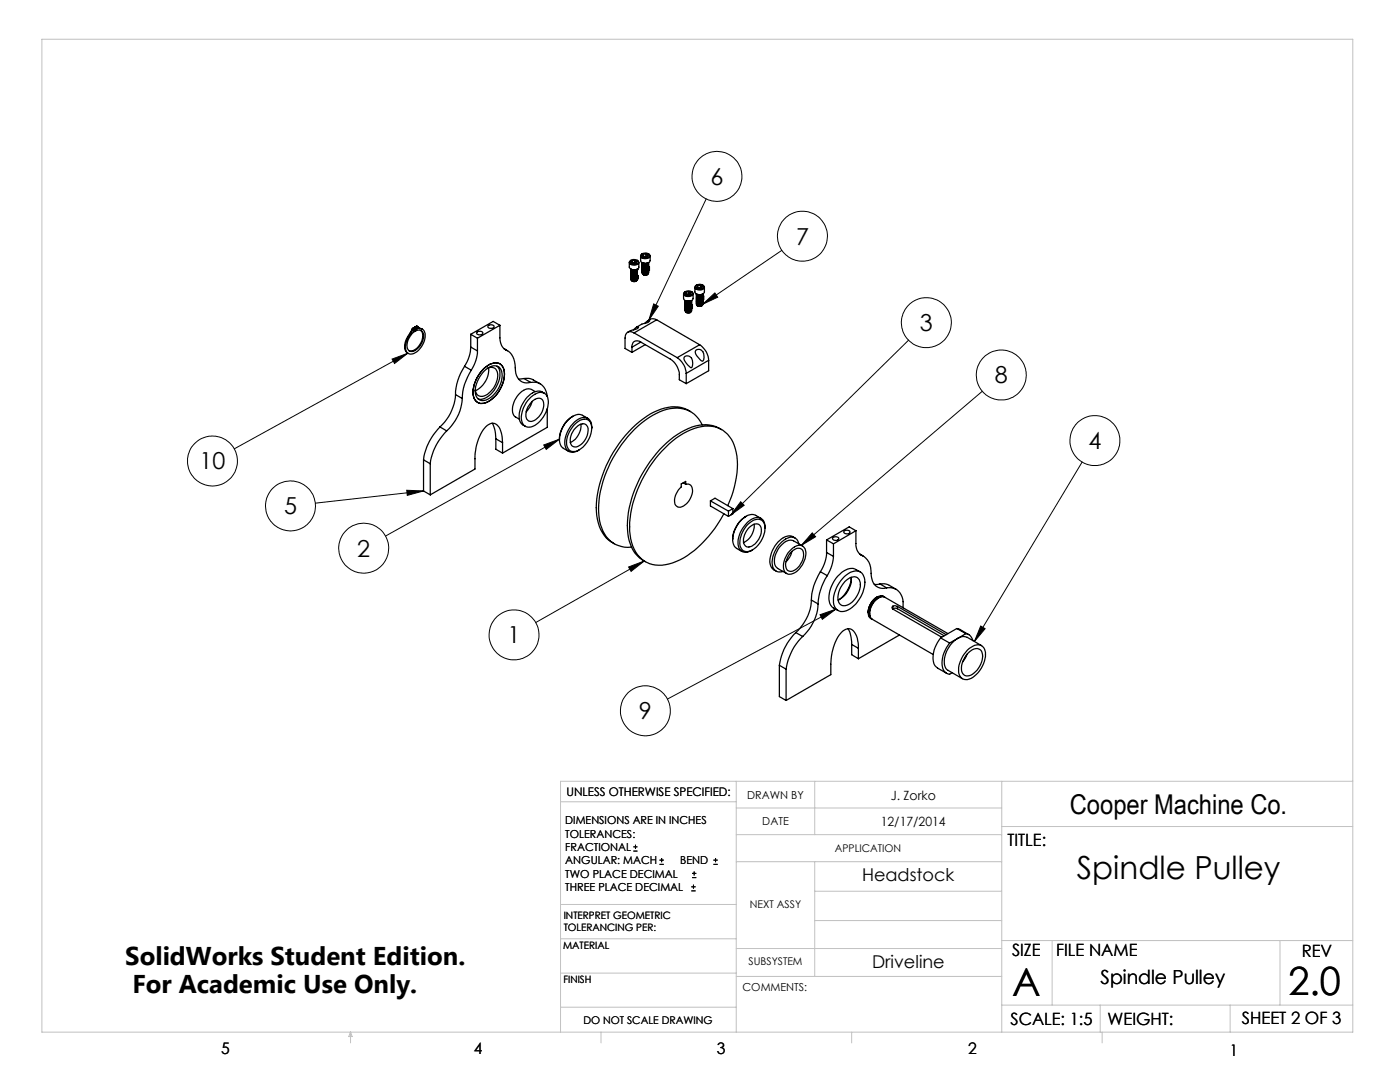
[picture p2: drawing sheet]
<svg xmlns="http://www.w3.org/2000/svg" width="279mm" height="216mm" viewBox="0 0 279 216" stroke-linecap="round" stroke-linejoin="round" font-family="sans-serif">
<g fill="none" stroke="#000" stroke-width=".2">
<path d="M140.9 39.7l-11.4 24.2M156 50l-15.8 10.7M78.2 71.6l3.2-1.1-2.7 2zM81.4 70.5l-34.7 19.1M130.5 60.6l.9 .5-1.9 2.8zM140.2 60.7l2.5-2.2 .5 .8zM181.3 67.9l-35.5 34.9M196 78.1l-36.1 30.7M81.2 97.8l3.3 .2-3.2 .8zM84.5 98l-21.6 2.4M108.5 88.8l3.2-1.2-2.7 2.1zM111.7 87.6l-34.8 19.4"/>
<path d="M216 92.2l-21.5 35.8M125.4 113.1l3.2-1.2-2.7 2.1zM128.6 111.9l-21.7 12.3M147.8 100.1l.7 .7-2.7 2zM162.1 106.3l.7 .8-2.9 1.7zM163.7 122.7l3.1-1.1-2.7 2zM166.8 121.6l-33.6 17.9M195.7 124.9l.9 .5-2.1 2.6zM126.4 169.8h.8M126.4 169h.8M126.8 168.6v.8M131.6 172.5h.9"/>
<path d="M131.6 171.6h.9M132 171.2v.8M138 177.8h.8M138 177h.8M138.1 175.1h.9M138.1 174.3h.9M138.4 176.5v.8M138.5 173.9v.8M142.4 172.5h.8M142.4 171.6h.8M142.8 171.2v.8"/>
<circle cx="143.1" cy="35.2" r="5"/>
<circle cx="160.1" cy="47.1" r="5"/>
<circle cx="184.9" cy="64.4" r="5"/>
<circle cx="199.8" cy="74.8" r="5"/>
<circle cx="42.4" cy="92" r="5"/>
<circle cx="218.5" cy="87.9" r="5"/>
<circle cx="58" cy="101" r="5"/>
<circle cx="72.6" cy="109.4" r="5"/>
<circle cx="102.6" cy="126.7" r="5"/>
<circle cx="128.8" cy="141.8" r="5"/>
</g>
<g fill="none" stroke="#c0c0c0" stroke-width=".2">
<path d="M8.4 7.8h261.6v198.2h-261.6zM111.9 160h35M146.9 155.9v50.1M162.6 155.9v10.6M199.9 155.9v50.1M270 155.9h-158.1v50.1M146.9 166.5h53M146.9 161.2h53M146.9 171.9h53M162.6 171.9v22.9M162.6 177.8h37.3M199.9 164.9h70.1"/>
<path d="M111.9 194.2h35M111.9 187.3h35M111.9 180.5h35M146.9 189.3h53M146.9 194.8h53M162.6 183.7h37.3M199.9 187.7h70.1M210 187.7v12.9M255.4 187.7v12.9M70 206v2.1M70 206l.3 .8h-.7zM111.9 201h35"/>
<path d="M119.9 206v2.1M170 206v2.1M199.9 200.6h70.1M219.6 200.6v5.4M220 206v2.1M245.5 200.6v5.4"/>
</g>
<path d="M130.5 60.6l.9 .5-1.9 2.8zM140.2 60.7l2.5-2.2 .5 .8zM147.8 100.1l.7 .7-2.7 2zM162.1 106.3l.7 .8-2.9 1.7zM195.7 124.9l.9 .5-2.1 2.6zM163.7 122.7l3.1-1.1-2.7 2zM81.2 97.8l3.3 .2-3.2 .8zM125.4 113.1l3.2-1.2-2.7 2.1zM108.5 88.8l3.2-1.2-2.7 2.1zM78.2 71.6l3.2-1.1-2.7 2z" fill="#000"/>
<g fill="none" stroke="#000" stroke-width=".25">
<path d="M125.6 52.4v.9a1.12 1.12 0 0 0 1.9 0v-.9M125.8 52.1a1.05 1.05 0 0 1 1.6 .1 .93 .93 0 0 1-.9 .5 .93 .93 0 0 1-.8-.5zM125.9 53.8h.1M125.9 55h.1M125.9 55.1h.1M125.9 55.2h.1M125.9 55.4h.1M125.9 55.5h.1M125.9 55.7h.1M125.9 53.7a.85 .85 0 0 0 1.3 0 .67 .67 0 0 1-.7 .5 .67 .67 0 0 1-.6-.5zM125.9 53.7a.75 .75 0 0 0 1.3 0M125.9 53.8a.71 .71 0 0 0 1.3 0"/>
<path d="M125.9 53.9a.69 .69 0 0 0 .6 .4 .69 .69 0 0 0 .7-.4M125.9 53.9a.71 .71 0 0 0 1.3 0M125.9 54a.69 .69 0 0 0 .6 .4 .69 .69 0 0 0 .7-.4M125.9 54.1a.75 .75 0 0 0 1.3 0M125.9 54.2a.69 .69 0 0 0 .6 .4 .69 .69 0 0 0 .7-.4M125.9 54.3a.75 .75 0 0 0 1.3 0M125.9 54.3a.67 .67 0 0 0 .6 .5 .67 .67 0 0 0 .7-.5M125.9 54.4a.75 .75 0 0 0 1.3 0M125.9 54.5a.69 .69 0 0 0 .6 .4 .69 .69 0 0 0 .7-.4 .69 .69 0 0 1-.7 .4 .69 .69 0 0 1-.6-.4zM125.9 54.6a.69 .69 0 0 0 .6 .4 .69 .69 0 0 0 .7-.4 .69 .69 0 0 1-.7 .4 .69 .69 0 0 1-.6-.4zM125.9 54.8a.69 .69 0 0 0 .6 .4 .69 .69 0 0 0 .7-.4M125.9 54.8a.71 .71 0 0 0 1.3 0"/>
<path d="M125.9 54.9a.69 .69 0 0 0 .6 .4 .69 .69 0 0 0 .7-.4M125.9 55a.75 .75 0 0 0 1.3 0M125.9 55a.69 .69 0 0 0 .6 .5 .69 .69 0 0 0 .7-.5M125.9 55.1a.71 .71 0 0 0 1.3 0M125.9 55.2a.69 .69 0 0 0 .6 .4 .69 .69 0 0 0 .7-.4M125.9 55.2a.71 .71 0 0 0 1.3 0M125.9 55.3a.69 .69 0 0 0 .6 .4 .69 .69 0 0 0 .7-.4M125.9 55.4a.71 .71 0 0 0 1.3 0M125.9 55.5a.69 .69 0 0 0 .6 .4 .69 .69 0 0 0 .7-.4M125.9 55.5a.71 .71 0 0 0 1.3 0M125.9 55.6a.69 .69 0 0 0 .6 .4 .69 .69 0 0 0 .7-.4M125.9 55.7a.71 .71 0 0 0 1.3 0"/>
<path d="M125.9 54.1h.1M125.9 54.2v.1M125.9 54.4h.1M125.9 55.7a.66 .66 0 0 0 .7 .5 .66 .66 0 0 0 .6-.5M126 51.9a.46 .46 0 0 0-.4 .5 .46 .46 0 0 0 .5 .4 1.02 1.02 0 0 0 1.4-.5l-.4-.4M126.1 53.8l.4 .1 .5-.1M126.1 56.1l.3 .1 .6-.1M126.2 52v.4M126.2 53.8h.7M126.4 52.5h-.1M126.4 52.5h.4M126.7 52h-.5"/>
<path d="M126.7 52l.4 .2-.2 .3-.5 .1-.4-.2 .2-.4M126.7 52.5h.1M126.7 52v.5M126.7 52.5h-.3M127.2 53.8h.1M127.2 55h.1M127.2 55.1h.1M127.2 55.2h.1M127.2 55.4h.1M127.2 55.5h.1M127.2 55.7h.1M127.2 54.1h.1"/>
<path d="M127.2 54.2v.1M127.2 54.4h.1M127.8 51.1v.9a1.09 1.09 0 0 0 2 0v-.9M128 50.8a1.05 1.05 0 0 1 1.6 .1 .9 .9 0 0 1-.8 .5 .9 .9 0 0 1-.8-.5zM128.2 53.2h.1M128.2 53.4h.1M128.2 53.5h.1M128.2 53.7h.1M128.2 53.8h.1M128.2 53.9h.1M128.2 52.4a.85 .85 0 0 0 1.2 0M128.2 52.4a.79 .79 0 0 0 1.2 0"/>
<path d="M128.2 52.4a.67 .67 0 0 0 .6 .5 .67 .67 0 0 0 .6-.5M128.2 52.5a.71 .71 0 0 0 .6 .4 .71 .71 0 0 0 .6-.4M128.2 52.6a.67 .67 0 0 0 .6 .4 .67 .67 0 0 0 .6-.4M128.2 52.6a.71 .71 0 0 0 .6 .4 .71 .71 0 0 0 .6-.4M128.2 52.7a.69 .69 0 0 0 .6 .5 .69 .69 0 0 0 .6-.5M128.2 52.8a.74 .74 0 0 0 1.2 0M128.2 52.9a.69 .69 0 0 0 .6 .4 .69 .69 0 0 0 .6-.4M128.2 53a.74 .74 0 0 0 1.2 0M128.2 53a.69 .69 0 0 0 .6 .4 .69 .69 0 0 0 .6-.4 .69 .69 0 0 1-.6 .4 .69 .69 0 0 1-.6-.4zM128.2 53.2a.69 .69 0 0 0 .6 .4 .69 .69 0 0 0 .6-.4M128.2 53.2a.74 .74 0 0 0 1.2 0M128.2 53.3a.69 .69 0 0 0 .6 .4 .69 .69 0 0 0 .6-.4"/>
<path d="M128.2 53.4a.71 .71 0 0 0 .6 .4 .71 .71 0 0 0 .6-.4M128.2 53.4a.69 .69 0 0 0 .6 .5 .69 .69 0 0 0 .6-.5M128.2 53.5a.71 .71 0 0 0 .6 .4 .71 .71 0 0 0 .6-.4M128.2 53.6a.69 .69 0 0 0 .6 .4 .69 .69 0 0 0 .6-.4M128.2 53.7a.71 .71 0 0 0 .6 .3 .71 .71 0 0 0 .6-.3M128.2 53.7a.69 .69 0 0 0 .6 .5 .69 .69 0 0 0 .6-.5M128.2 53.8a.71 .71 0 0 0 .6 .4 .71 .71 0 0 0 .6-.4M128.2 53.9a.69 .69 0 0 0 .6 .4 .69 .69 0 0 0 .6-.4M128.2 53.9a.71 .71 0 0 0 .6 .4 .71 .71 0 0 0 .6-.4M128.2 54a.69 .69 0 0 0 .6 .4 .69 .69 0 0 0 .6-.4M128.2 54.1a.74 .74 0 0 0 1.2 0M128.2 54.2a.69 .69 0 0 0 .6 .4 .69 .69 0 0 0 .6-.4"/>
<path d="M128.2 54.3a.74 .74 0 0 0 1.2 0M128.2 54.3a.67 .67 0 0 0 .6 .5 .67 .67 0 0 0 .6-.5M128.2 54.4a.74 .74 0 0 0 1.2 0M128.2 54.5a.71 .71 0 0 0 .6 .4 .71 .71 0 0 0 .6-.4M128.2 52.8h.1M128.2 52.9v.1M128.2 54.1h.1M128.2 54.2v.1M128.2 54.4h.1M128.2 50.6a.47 .47 0 0 0-.3 .5 .47 .47 0 0 0 .4 .4 .85 .85 0 0 0 1.4-.6l-.3-.3M128.3 52.5l.4 .1 .6-.1M128.3 54.8l.4 .1 .6-.1"/>
<path d="M128.4 52.5h.8M128.4 50.7v.4M128.6 51.2h.1zM128.9 51.2h-.2M128.9 50.7h-.5M128.9 50.7l.4 .2-.1 .3-.5 .1-.4-.3 .1-.3M128.9 50.7v.5M129.4 53.2h.1M129.4 53.4h.1M129.4 53.5h.1M129.4 53.7h.1M129.4 53.8h.1"/>
<path d="M129.4 53.9h.1M129.4 52.8h.1M129.4 52.9v.1M129.4 54.1h.1M129.4 54.2v.1M129.4 54.4h.1M136.4 58.6l.1 1.1 .2 .3M136.6 58.3a1.08 1.08 0 0 1 1.6 .2 .92 .92 0 0 1-.8 .5 .92 .92 0 0 1-.8-.5zM136.7 60a.86 .86 0 0 0 1.3 0 .67 .67 0 0 1-.6 .4 .67 .67 0 0 1-.7-.4zM136.8 58.2a.48 .48 0 0 0-.4 .5 .48 .48 0 0 0 .5 .4 .98 .98 0 0 0 1.4-.6l-.3-.3M137 58.3v.4M137.2 58.7h.1"/>
<path d="M137.5 58.7l.1 .1-.4-.1M137.5 58.2l-.5 .1M137.5 58.2l.4 .2-.1 .3-.5 .1-.5-.2 .2-.3M137.5 58.2v.5M137.5 58.7h-.3M138.3 58.6v.9a1.05 1.05 0 0 1-1.6 .5M138.7 57.3v.9a1.09 1.09 0 0 0 1.9 0v-.9M138.9 57a1.05 1.05 0 0 1 1.5 .2 .9 .9 0 0 1-.8 .5 .9 .9 0 0 1-.8-.5zM139 59.1h.1M139 59.2h.1M139 59.3h.1M139 59.5h.1"/>
<path d="M139 59.6h.1M139 59.8h.1M139 58.7a.79 .79 0 0 0 1.3 0M139 58.7a.69 .69 0 0 0 .6 .4 .69 .69 0 0 0 .7-.4 .69 .69 0 0 1-.7 .4 .69 .69 0 0 1-.6-.4zM139 58.8a.69 .69 0 0 0 .6 .5 .69 .69 0 0 0 .7-.5M139 58.9a.71 .71 0 0 0 .6 .4 .71 .71 0 0 0 .7-.4M139 59a.69 .69 0 0 0 .6 .4 .69 .69 0 0 0 .7-.4M139 59.1a.74 .74 0 0 0 1.3 0M139 59.1a.69 .69 0 0 0 .6 .5 .69 .69 0 0 0 .7-.5M139 59.2a.71 .71 0 0 0 .6 .4 .71 .71 0 0 0 .7-.4M139 59.3a.69 .69 0 0 0 .6 .4 .69 .69 0 0 0 .7-.4M139 59.3a.71 .71 0 0 0 .6 .4 .71 .71 0 0 0 .7-.4"/>
<path d="M139 59.4a.69 .69 0 0 0 .6 .4 .69 .69 0 0 0 .7-.4M139 59.5a.71 .71 0 0 0 .6 .4 .71 .71 0 0 0 .7-.4M139 59.5a.69 .69 0 0 0 .6 .5 .69 .69 0 0 0 .7-.5M139 59.6a.71 .71 0 0 0 .6 .4 .71 .71 0 0 0 .7-.4M139 59.7a.69 .69 0 0 0 .6 .4 .69 .69 0 0 0 .7-.4M139 59.8a.71 .71 0 0 0 .6 .4 .71 .71 0 0 0 .7-.4M139 59.8a.69 .69 0 0 0 .6 .5 .69 .69 0 0 0 .7-.5M139 59.9a.74 .74 0 0 0 1.3 0M139 60a.69 .69 0 0 0 .6 .4 .69 .69 0 0 0 .7-.4M139 59.9h.1M139 56.9a.47 .47 0 0 0-.3 .5 .47 .47 0 0 0 .5 .4 .85 .85 0 0 0 1.3-.7l-.3-.2M139.2 58.7l.4 .1 .5-.1"/>
<path d="M139.2 58.8h.8M139.2 57v.4M139.4 57.5l.1-.1zM139.5 57.4l.3 .1M139.8 56.9l-.6 .1M139.8 56.9l.4 .3-.2 .2-.5 .1-.4-.2 .1-.3M139.8 57.4l.1 .1M139.8 56.9v.5M139.8 57.4h-.3M140.3 59.1h.1M140.3 59.2h.1M140.3 59.3h.1"/>
<path d="M140.3 59.5h.1M140.3 59.6h.1M140.3 59.8h.1M140.3 59.9h.1M81.9 66.4a3.6 3.6 0 0 0-.9 3.7l.5 .4M81.9 66.4l.2 .1M82 66.3l-.1 .1M82 66.3l.1 .1M82.1 66.4v.1M82.2 65.7l.1 .1M82.2 65.7l-.2 .6M82.3 65.5l-.1 .2"/>
<path d="M82.3 65.8l-.2 .6M82.3 65.5l.2 .1M82.5 65.6l-.2 .2M82.5 65.8l.2-.1 .1 .2-.3 .2zM82.6 65.7l-.1 .3M82.8 65.3l.1 .1M82.8 65.3v.1M82.8 65.4v.7a3.1 3.1 0 0 0-1.3 3.7 1.25 1.25 0 0 0 1.9-.3 3 3 0 0 0 .9-3.3l-.6-.3-.8 .2M82.8 65.4l-.3 .2M82.8 66l.1 .1M82.8 65.4l-.5 .1M82.9 65.4v.7"/>
<path d="M83.1 65.5h.2l-.2 .3-.1-.1zM83.1 65.4l-.1 .3M83.1 65.1l.3 .1M83.1 65.1l-.3 .2M83.1 65.1l.2 .1M83.3 65.2l.3 .3M83.3 65.2l-.4 .2M83.6 65.5l.7 .2M83.6 65.5h.1M83.7 65.5a1.28 1.28 0 0 1 1.1 1.8 3.8 3.8 0 0 1-2.8 3.4 1.37 1.37 0 0 1-1.1-1.9l.4-1.2 .8-1.1M84 65.9a2.6 2.6 0 0 1-.7 3.5l-.9 .6h-.8M90.9 78.7a9.7 9.7 0 0 1-3.1 6.5"/>
<path d="M90.9 78.7l1.4 .8M92.3 79.5a9.2 9.2 0 0 1-3.2 6.5M92.7 73.1a10.6 10.6 0 0 0-1.8 5.6M92.7 73.1l1.4 .8M93.9 69.3a7.4 7.4 0 0 1-1.2 3.8M93.9 66.7l1.4 .8M93.9 69.3l1.4 .7M93.9 66.7v2.6M94.1 73.9a10.6 10.6 0 0 0-1.8 5.6M95.2 66.3a.76 .76 0 0 1 1.2 .2 .75 .75 0 0 1-1.3-.1zM95.3 70a7.4 7.4 0 0 1-1.2 3.9M95.3 67.5v2.5"/>
<path d="M96.6 73.6a2.98 2.98 0 0 1 3.2-1 3.4 3.4 0 0 1 .5 4 5.7 5.7 0 0 1-4.1 3.9 1.86 1.86 0 0 1-1.8-2.2 7.1 7.1 0 0 1 2.2-4.7zM96.6 74a2.42 2.42 0 0 1 3-.7 3.5 3.5 0 0 1 0 3.9 4.4 4.4 0 0 1-3.3 2.7 1.77 1.77 0 0 1-1.4-2.3 6.6 6.6 0 0 1 1.7-3.6zM97.3 73.5a1.35 1.35 0 0 1 1.5 0 1.35 1.35 0 0 1 .5 1.4 4.6 4.6 0 0 1-3 4.2 1.24 1.24 0 0 1-1.4-1.3M97.4 65a.73 .73 0 0 1 1.2 .2 .72 .72 0 0 1-1.2-.1zM97.5 73.4a4.7 4.7 0 0 1-2.6 4.6M99.2 73.1a3.4 3.4 0 0 1 0 3.8 4.4 4.4 0 0 1-3.4 2.8l-.4-.1M99.8 64.9v2.5a2.56 2.56 0 0 0 1.2 2.5M99.8 64.9l-4.5 2.6M99.8 64.9l-1.4-.8-4.5 2.6M100.6 69.6l.7 .4M100.7 69.6l.3 .3M101 69.9a3.6 3.6 0 0 1 1.8 3.5 2.47 2.47 0 0 0 3.1 2.9"/>
<path d="M104.6 75.5l-1.1 .1M104.6 75.5h.9a5.2 5.2 0 0 1 2.3 1.1M104.6 75.5l1.3 .8M105.7 79.6a2.72 2.72 0 0 1 3-1.1 2.77 2.77 0 0 1 .4 3.3 5 5 0 0 1-3.4 3.4 1.52 1.52 0 0 1-1.7-1.7 5.9 5.9 0 0 1 1.7-3.9zM105.9 76.3a2.74 2.74 0 0 1 3.3 2.8M106.8 78.1a2.16 2.16 0 0 0-3.3 .6 4.1 4.1 0 0 0-.9 4.2l1 .7M108.7 78.5a2.51 2.51 0 0 0-3.5 .8 4.9 4.9 0 0 0-1.3 5l.4 .5 .5 .3M109.2 79.1h.1M126.1 69.3v1M126.4 65.8l.8-.6 .2 .1a2.33 2.33 0 0 1-1.6 .7l-.5 .3M126.5 66.4a1.1 1.1 0 0 0-1.2-.1 1.1 1.1 0 0 0-.6 1.2v2l1.4 .8M126.5 66.4l8.6 5"/>
<path d="M127.9 68.3l5.9 3.3a4.1 4.1 0 0 1 1.8 4.2l1.3 .8M127.9 68.3a1.06 1.06 0 0 0-1.3-.2 1.06 1.06 0 0 0-.5 1.2M127.9 68.3l-1.8 1M128.7 64.5l.7-.6 .3 .1a2.18 2.18 0 0 1-1.6 .7l-1.1 .6M128.8 68.8l-2.7 1.5M131.1 63.8l-.7-.2a1.34 1.34 0 0 0-1.1 .4M131.1 63.8l-4.6 2.6M131.1 63.8l8.5 5M135.1 71.4a4.2 4.2 0 0 1 1.8 3.1M136.7 71.1a1.16 1.16 0 0 1 1.2 .2 1.16 1.16 0 0 1 .4 1.2l-.3 .8a2.64 2.64 0 0 1-1.5-1.8zM136.7 60.8h.1M136.7 60.9h.1"/>
<path d="M136.7 61.1h.1M136.7 61.2h.1M136.7 61.3h.1M136.7 61.5h.1M136.7 60a.71 .71 0 0 0 1.3 0M136.7 60.1a.67 .67 0 0 0 .7 .5 .67 .67 0 0 0 .6-.5M136.7 60.2a.71 .71 0 0 0 1.3 0M136.7 60.3a.69 .69 0 0 0 .7 .4 .69 .69 0 0 0 .6-.4M136.7 60.3a.71 .71 0 0 0 1.3 0M136.7 60.4a.69 .69 0 0 0 .7 .5 .69 .69 0 0 0 .6-.5M136.7 60.5a.71 .71 0 0 0 1.3 0M136.7 60.6a.69 .69 0 0 0 .7 .4 .69 .69 0 0 0 .6-.4"/>
<path d="M136.7 60.6a.75 .75 0 0 0 1.3 0M136.7 60.7a.69 .69 0 0 0 .7 .4 .69 .69 0 0 0 .6-.4M136.7 60.8a.75 .75 0 0 0 1.3 0M136.7 60.9a.69 .69 0 0 0 .7 .4 .69 .69 0 0 0 .6-.4M136.7 60.9a.71 .71 0 0 0 1.3 0M136.7 61a.69 .69 0 0 0 .7 .4 .69 .69 0 0 0 .6-.4M136.7 61.1a.71 .71 0 0 0 1.3 0M136.7 61.1a.69 .69 0 0 0 .7 .5 .69 .69 0 0 0 .6-.5M136.7 61.2a.71 .71 0 0 0 1.3 0M136.7 61.3a.69 .69 0 0 0 .7 .4 .69 .69 0 0 0 .6-.4M136.7 61.3a.71 .71 0 0 0 1.3 0M136.7 61.4a.69 .69 0 0 0 .7 .4 .69 .69 0 0 0 .6-.4"/>
<path d="M136.7 61.5a.71 .71 0 0 0 1.3 0M136.7 61.6a.69 .69 0 0 0 .7 .4 .69 .69 0 0 0 .6-.4M136.7 61.6a.71 .71 0 0 0 1.3 0M136.7 61.7a.69 .69 0 0 0 .7 .4 .69 .69 0 0 0 .6-.4M136.7 61.8a.75 .75 0 0 0 1.3 0M136.7 61.8a.67 .67 0 0 0 .7 .5 .67 .67 0 0 0 .6-.5M136.7 61.9a.71 .71 0 0 0 1.3 0M136.7 60.6h.1M136.7 61.8h.1M136.8 62a.68 .68 0 0 0 .6 .4 .68 .68 0 0 0 .6-.4M136.9 60l.5 .1 .4-.1M136.9 62.3l.4 .1 .5-.1"/>
<path d="M136.9 74.5v2.1M137 60h.8M138 60.8h.1M138 60.9h.1M138 61.1h.1M138 61.2h.1M138 61.3h.1M138 61.5h.1M138 60.6h.1M138 61.8h.1M139 69.8l.2-.1a1.18 1.18 0 0 1 1.3 1.6l-.1 .5-.2 .3a3 3 0 0 1-1.5-1.9zM139 60a.71 .71 0 0 0 .6 .4 .71 .71 0 0 0 .7-.4"/>
<path d="M139 60.1a.67 .67 0 0 0 .6 .5 .67 .67 0 0 0 .7-.5M139 60.2a.71 .71 0 0 0 .6 .4 .71 .71 0 0 0 .7-.4M139 60.3a.67 .67 0 0 0 .6 .4 .67 .67 0 0 0 .7-.4M139 60.3a.71 .71 0 0 0 .6 .4 .71 .71 0 0 0 .7-.4M139 60.4a.69 .69 0 0 0 .6 .5 .69 .69 0 0 0 .7-.5M139 60.5a.71 .71 0 0 0 .6 .4 .71 .71 0 0 0 .7-.4M139 60.6a.69 .69 0 0 0 .6 .4 .69 .69 0 0 0 .7-.4M139 60.6a.74 .74 0 0 0 1.3 0M139 60.7a.69 .69 0 0 0 .6 .4 .69 .69 0 0 0 .7-.4M139 60.6h.1M139.2 61l.3 .1 .6-.1M139.6 68.8a4 4 0 0 1 1.8 3.1"/>
<path d="M139.6 68.8l-4.5 2.6M140.3 60.6h.1M141.4 71.9l-4.5 2.6M141.4 71.9v2.1l-4.5 2.6M84.5 91.8l1.4 .7M84.5 91.8v6.2l1.4 .7M85.9 92.5v6.2M87.8 85.2a11.5 11.5 0 0 0-3.3 6.6M87.8 85.2l1.3 .8M89.1 86a11.5 11.5 0 0 0-3.2 6.5M98.2 84.5a5.6 5.6 0 0 1 .8 3.1M99 87.6l1.3 .7"/>
<path d="M99 87.6v2l1.3 .8M100.3 88.3a4.4 4.4 0 0 0-1.4-3.7 2.03 2.03 0 0 0-2.5 1.2 10.6 10.6 0 0 0-1.6 5.7v2.1l-8.9 5.1M100.3 88.3v2.1M106.2 80.2a1.34 1.34 0 0 1 2.2-.2 3.5 3.5 0 0 1-2.4 4.1 1.22 1.22 0 0 1-1-1.8l.4-1.1zM106.2 80.1l-.5 1.1-.7 1M109.2 81.6v3.7l-8.9 5.1M114.3 83a5.6 5.6 0 0 0-2.6 4.7M114.4 84.9a2.54 2.54 0 0 1 3-1.1 2.51 2.51 0 0 1 .5 2.8 4.8 4.8 0 0 1-3.3 3.5 1.58 1.58 0 0 1-1.5-2.1l.3-1.4zM115.1 85.2a1.27 1.27 0 0 1 2.2 0 3.4 3.4 0 0 1-2.5 4 1.3 1.3 0 0 1-1-1.9l.7-1.5zM115.9 84.6a3.8 3.8 0 0 1-2.1 3.7M117.3 83.5a2.78 2.78 0 0 0-1.9-.8 5.2 5.2 0 0 0-3.6 6l.6 .8 1.1 .6M118.1 85.4a1.7 1.7 0 0 0-2-2 5.4 5.4 0 0 0-3.2 5.9 1.66 1.66 0 0 0 2.7 .5"/>
<path d="M136 96.6l.8-.5v.5a1.1 1.1 0 0 1 1.4 1.4 3.5 3.5 0 0 1-2.7 3.2h-.2a1.7 1.7 0 0 1-.5-2.3l.6-1.1 .6-.6zM136.3 96.3l.5 .3M137.8 82.1a7.1 7.1 0 0 0-7.3 .1 23.3 23.3 0 0 0-11.5 19.9 7.2 7.2 0 0 0 3.6 6.4M140.1 84.8a5.6 5.6 0 0 0-7-3.1 18.2 18.2 0 0 0-9.7 7.9 20.8 20.8 0 0 0-3.7 14.3 5.9 5.9 0 0 0 5.6 5.3h.7M141.8 99.9l3.6 2.1M141.8 99.9v1.1l3.6 2M141.8 99.9l.9-.5 3.6 2.1M144 85.7a6.8 6.8 0 0 0-7.3 .1 22.9 22.9 0 0 0-10.3 12.6 15.6 15.6 0 0 0-.6 10.3 5.9 5.9 0 0 0 3 3.4M145.2 100.9a16.6 16.6 0 0 0 1.3-12 5.6 5.6 0 0 0-7.2-3.6 18.4 18.4 0 0 0-10.2 8.8 20.1 20.1 0 0 0-3.2 13.4 5.9 5.9 0 0 0 8.3 4.8 20 20 0 0 0 10.1-9.5l.2-.3M145.4 102v1M146.3 101.5v1l-.9 .5M146.3 101.5l-.9 .5"/>
<path d="M148.9 103a5.6 5.6 0 0 0-2.7 4.7M149 104.9a2.61 2.61 0 0 1 3-1.1 2.43 2.43 0 0 1 .5 2.8 4.8 4.8 0 0 1-3.3 3.5 1.55 1.55 0 0 1-1.5-2.1l.3-1.4zM149.5 105.3a1.41 1.41 0 0 1 2.3-.2 3.4 3.4 0 0 1-2.3 4 1.22 1.22 0 0 1-1.1-1.6l.4-1.2zM150.5 104.6a3.7 3.7 0 0 1-2.1 3.7M151.9 103.4a2.78 2.78 0 0 0-2-.7 5.2 5.2 0 0 0-3.5 6l.6 .7 1.1 .6M152.7 105.4a1.67 1.67 0 0 0-2-2.1 5.4 5.4 0 0 0-3.2 6 1.66 1.66 0 0 0 2.6 .4M157.7 110.4a1.68 1.68 0 0 1 2.4-.7 3.4 3.4 0 0 1-2.3 4.3 1.25 1.25 0 0 1-1-1.7l.4-1.2zM157.9 109.6a1.79 1.79 0 0 1 2.4-.5 2.67 2.67 0 0 1 0 3.2 3.3 3.3 0 0 1-3 2.3 1.73 1.73 0 0 1-.9-2.2l.7-1.7zM158 110l-.4 1.2-.7 .9M158.7 107.4a2.48 2.48 0 0 0-3.4 .8 5.4 5.4 0 0 0-1.5 4.7l.3 .6 .8 .4M159.4 108.5a1.58 1.58 0 0 0-2.6-.9 5.5 5.5 0 0 0-2.6 5.6 1.47 1.47 0 0 0 2 .8M160.2 108.9l-1.8-1a2.1 2.1 0 0 0-2.6 1 3.9 3.9 0 0 0-1 4.2l.4 .3 1.8 1"/>
<path d="M161.9 119.7a9.2 9.2 0 0 1-3.1 6.5M161.9 119.7l1.4 .8M163.7 114.1a10.9 10.9 0 0 0-1.8 5.6M163.7 114.1l1.4 .8M165 110.2a7.4 7.4 0 0 1-1.3 3.9M165 107.7l1.3 .8M165 110.2l1.3 .8M165 107.7v2.5M165.1 114.9a11.4 11.4 0 0 0-1.8 5.6M166.2 107.3a.73 .73 0 0 1 1.2 .2 .71 .71 0 0 1-1.3-.1zM166.3 111a8.4 8.4 0 0 1-1.2 3.9M166.3 108.5v2.5"/>
<path d="M168.5 106a.73 .73 0 0 1 1.2 .2 .73 .73 0 0 1-1.3 0zM168.5 115.1a2.98 2.98 0 0 1 3.3-.9 3.4 3.4 0 0 1 .4 3.9 5.7 5.7 0 0 1-4.1 3.9 1.86 1.86 0 0 1-1.8-2.2 7.1 7.1 0 0 1 2.2-4.7zM168.6 116a2.21 2.21 0 0 1 2.5-.7 2.83 2.83 0 0 1 0 3.5 3.1 3.1 0 0 1-3 2 1.88 1.88 0 0 1-.8-2.3l.5-1.3zM169.9 115.2a4.7 4.7 0 0 1-2.6 4.5M169.9 115.4a6.2 6.2 0 0 1-2.4 4.3M170.8 105.9v2.5a2.39 2.39 0 0 0 1.2 2.4M170.8 105.9l-4.5 2.6M170.8 105.9l-1.3-.8-4.5 2.6M171.6 110.6l.7 .4M171.7 114.1a2.79 2.79 0 0 0-4.1 .5 6.2 6.2 0 0 0-2 5.9l.7 .8 1 .5M171.7 110.6l.3 .2M172 110.8a3.5 3.5 0 0 1 1.8 3.6 2.61 2.61 0 0 0 2.2 3l1-.1"/>
<path d="M175 119.1a3.7 3.7 0 0 0-1.8 3.1M175.6 116.5l-1.1 .1M175.6 116.5h.9a4.8 4.8 0 0 1 2.3 1.1M175.6 116.5l1.4 .8M175.8 119.1a3.3 3.3 0 0 0-2.2 3.8M176.5 119.1a1.73 1.73 0 0 0-2.4 .9l-.6 1.1-.3 1.1M176.5 119.1a1.55 1.55 0 0 0-2 .7 3.2 3.2 0 0 0-.9 3.4l.4 .3M177 117.3a2.73 2.73 0 0 1 3.2 2.8v1.2M155.5 132.8v6.2l1.4 .8M155.5 132.8l1.4 .7M156.9 133.5v6.3M158.8 126.2a11.5 11.5 0 0 0-3.3 6.6"/>
<path d="M158.8 126.2l1.4 .8M160.2 127a11.2 11.2 0 0 0-3.3 6.5M163.3 120.5a9.4 9.4 0 0 1-3.1 6.5M169.3 125.4a6.2 6.2 0 0 1 .7 3.2M170 128.6l1.3 .8M170 128.6v2l1.3 .8M171.3 129.4a4.1 4.1 0 0 0-1.4-3.8 2.03 2.03 0 0 0-2.5 1.2 10.9 10.9 0 0 0-1.6 5.7v2.1l-8.9 5.2M171.3 129.4v2M173.2 122.2l.3 .9 .4 .4M178.2 121l.4-.1 .5 .1M178.2 121l-.2 .1 .2 .4 9.7 5.6M178.2 121.5l.3-.1 .6 .1"/>
<path d="M178.2 121.5h.1M178.2 121v.5M179.1 121l9.7 5.6M179.1 121.5l9.3 5.4M179.1 121v.5M179.5 126.7l-8.2 4.7M187.7 127.3a5.4 5.4 0 0 0-1.1 5.5l.5 .5 1.8 1M187.7 127.3l1.8 1M189.2 126.4l-12.6-7.2a2.32 2.32 0 0 0-2.6 1.7 2.14 2.14 0 0 0 .1 2.7l12.1 7M189.5 128.3a5.4 5.4 0 0 0-1.1 5.5 1.49 1.49 0 0 0 1.1 .7l.5-.3M191 125.4l.6 .2 1.8 1M191 125.4l-3.3 1.9"/>
<path d="M191 125.4l1.8 1M191.1 127.4l.4-.2a1.63 1.63 0 0 1 1.5 0l2.9 1.6M191.1 127.4a5.4 5.4 0 0 0-2.5 5.6l.6 .7 2.9 1.7M191.1 127.4l-1.6 .9M192.8 126.4a1.69 1.69 0 0 1 1.4 1.4M192.8 126.4l-1.7 1M193 130.5l-.9 1.6M193.1 129.7a2.53 2.53 0 0 1 2.7-.9 2.51 2.51 0 0 1 .7 3.1 5.3 5.3 0 0 1-3.4 3.7 1.56 1.56 0 0 1-1.8-1.9 6.2 6.2 0 0 1 1.8-4zM193.1 130.4a1.92 1.92 0 0 1 2.6-.7 3.7 3.7 0 0 1-1.3 4.6 1.36 1.36 0 0 1-1.6 .6 1.36 1.36 0 0 1-.9-1.3 4.5 4.5 0 0 1 1.2-3.2z"/>
</g>
<g font-size="7.8">
<text x="202" y="198.7">A</text>
<text x="257.1" y="198.6">2.0</text>
</g>
<text font-size="6.3" x="214.9" y="175.5">Spindle Pulley</text>
<text font-size="5.4" x="213.5" y="162.4">Cooper Machine Co.</text>
<g font-size="5.1">
<text x="25" y="192.5">SolidWorks Student Edition.</text>
<text x="26.4" y="198.1">For Academic Use Only.</text>
</g>
<g font-size="4.7">
<text x="141.8" y="36.9">6</text>
<text x="158.9" y="48.8">7</text>
<text x="183.6" y="66.1">3</text>
<text x="198.6" y="76.5">8</text>
<text x="217.2" y="89.6">4</text>
<text x="39.8" y="93.7">10</text>
<text x="56.7" y="102.6">5</text>
<text x="71.3" y="111.1">2</text>
<text x="101.3" y="128.4">1</text>
<text x="127.5" y="143.5">9</text>
</g>
<text font-size="3.9" x="219.7" y="196.3">Spindle Pulley</text>
<g font-size="3.5">
<text x="172" y="175.8">Headstock</text>
<text x="174.1" y="193.2">Driveline</text>
</g>
<g font-size="3.4">
<text x="201.1" y="168.8">TITLE:</text>
<text x="202" y="190.8">SIZE</text>
<text x="210.8" y="190.9">FILE NAME</text>
<text x="259.8" y="191">REV</text>
<text x="201.7" y="204.5">SCALE: 1:5</text>
<text x="221" y="204.5">WEIGHT:</text>
<text x="247.8" y="204.4">SHEET 2 OF 3</text>
</g>
<g font-size="3.2">
<text x="44.2" y="210.4">5</text>
<text x="94.6" y="210.3">4</text>
<text x="143.1" y="210.4">3</text>
<text x="193.2" y="210.3">2</text>
<text x="245.4" y="210.6">1</text>
</g>
<g font-size="2.5">
<text x="177.8" y="159.7">J. Zorko</text>
<text x="175.8" y="164.8">12/17/2014</text>
</g>
<text font-size="2.4" x="113.1" y="158.9">UNLESS OTHERWISE SPECIFIED:</text>
<g font-size="2.2">
<text x="149.1" y="159.4">DRAWN BY</text>
<text x="112.8" y="164.5">DIMENSIONS ARE IN INCHES</text>
<text x="112.8" y="167.1">TOLERANCES:</text>
<text x="152.1" y="164.7">DATE</text>
<text x="112.8" y="169.8">FRACTIONAL</text>
<text x="112.8" y="172.5">ANGULAR: MACH</text>
<text x="135.8" y="172.5">BEND</text>
<text x="112.8" y="175.1">TWO PLACE DECIMAL</text>
<text x="112.8" y="177.8">THREE PLACE DECIMAL</text>
<text x="148.2" y="197.8">COMMENTS:</text>
</g>
<g font-size="2.1">
<text x="166.6" y="170">APPLICATION</text>
<text x="149.7" y="181.2">NEXT ASSY</text>
<text x="149.4" y="192.7">SUBSYSTEM</text>
<text x="116.4" y="204.3">DO NOT SCALE DRAWING</text>
</g>
<g font-size="2">
<text x="112.5" y="183.3">INTERPRET GEOMETRIC</text>
<text x="112.5" y="185.9">TOLERANCING PER:</text>
<text x="112.4" y="189.4">MATERIAL</text>
<text x="112.4" y="196.2">FINISH</text>
</g>
</svg>
